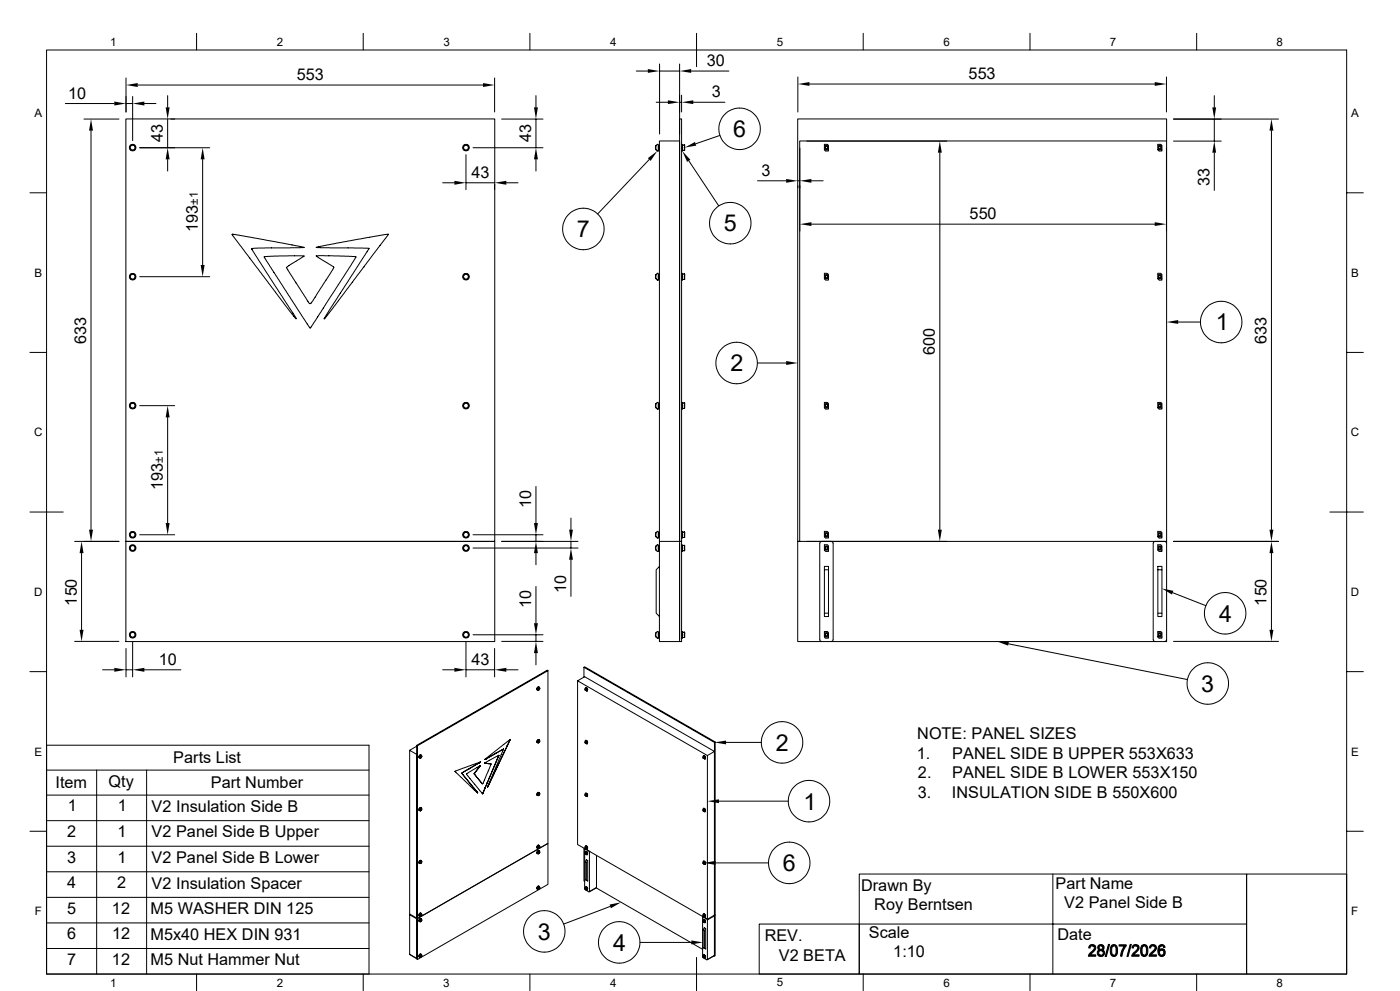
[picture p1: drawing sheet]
<svg xmlns="http://www.w3.org/2000/svg" width="420mm" height="297mm" viewBox="0 0 420 297" stroke-linecap="round" stroke-linejoin="round" font-family="sans-serif">
<g fill="none" stroke="#000" stroke-width=".3">
<path d="M14 15h390v276.9h-390zM59 10v5M109 10v5M159 10v5M197.9 19.2v21M203.9 19.2v21M209 10v10M259 10v5M309 10v5M359 10v5M19.6 31h14.7M25.2 35.7h10.5"/>
<path d="M27.3 39.2v119.5M37.8 35.6h110.6v126.7h-110.6v30h110.6v-30h-110.6zM37.8 31h2M37.8 23.4v10.2M39.8 28.9v13.3M41.3 25.5h103.6M43.3 31h3.5M50.3 28.7v3.5M50.3 35.7v8.6M51.2 35.7h1.2M148.4 23.4v10.2M150.5 35.7h12.4"/>
<path d="M160.8 28.7v3.5M160.8 35.7v8.6M190.9 21.3h3.5M196.8 30.6h3.6M197.9 21.3h6M203.9 30.6h.6M203.9 35.6h.6v126.7h-.6zM204.5 28.5v5.1M207.3 21.3h11.4M208 30.6h9.5M239.4 23.1v10.5M242.8 25.2h103.6"/>
<path d="M349.9 23.1v10.5M352 35.7h31.5M364.3 28.7v3.5M364.3 35.7v6.6M381.4 39.2v119.5M9 57.8h5M41.9 44.3h21M50.3 47.8v3.5M60.8 47.8v31.6M132.8 54.8h3.5M139.8 46.4v10.5M139.8 54.8h8.6"/>
<path d="M141.9 44.3h21M148.4 55.2v1.7M151.9 54.8h3.5M160.8 47.8v3.5M194.8 47.8l-15.5 16.3M196.8 43.8v.9M196.8 43.6l.7-.3v2l-.7-.4zM197.5 43.6h.2v1.3h-.2M197.7 44.7h.1M197.7 43.8h.1M197.8 42.2h6.1v120.1h-6.1zM204.5 43.3h.2v2h-.2"/>
<path d="M204.7 45h.1M204.7 43.5h.5M204.7 43.5h.1M204.7 43.5v1.5M204.7 45h.5M205.2 43.5h.2v1.5zM206.6 48.2l9 13.5M215.9 40.6l-7.2 2.5M227.2 54.2h8.6M239.4 55.7v.6M239.4 54.2h.5M239.9 42.2h110.1v120.1h-110.1z"/>
<path d="M239.9 44.4v24.9M242 42.3h42M243.4 54.2h3.5M247.3 43.6h1.2v1.3M247.4 44.9h1.1v.4h-.8zM248.5 43.6l-.4-.3h-.8v1.6M281.9 45.8v112.9M347.3 43.6h1.3v1.3M348.5 43.6l-.4-.3h-.8v1.6h1.3v.4h-.8l-.4-.4M349.9 44.4v24.9M350 42.2v-6.6h-110.7v126.7h.6h-.6v30h110.7v-30M352 42.3h14.4"/>
<path d="M364.3 45.8v11.3M404 57.8h5M69.6 70.2l21.6 3.9-15.3 .3a.33 .33 0 0 0-.4 .2 .33 .33 0 0 0 .3 .5l13.1 20.4-3.6-4.4zM79.2 77l4.5-.3 7.5 .1-5.3 3.4 6.6 10.4 .6 .4 .8-.9 6.3-10-5.3-3.4 11.7 .2a.37 .37 0 0 1 .1 .4 .37 .37 0 0 1-.2 .3l-13.5 20.7zM94.9 74.1l12.4-2.4 9.2-1.5-19.2 25.4 13.4-21.2zM243.4 67.2h103M41.9 82.9h21M196.8 82.4v1M197.1 82l.4-.1v2h-.3l-.4-.4v-1.2zM197.5 82.3h.2v1.2h-.2M197.7 83.4h.1M197.7 82.4h.1"/>
<path d="M204.5 81.9h.2v2h-.2M204.7 83.7h.1M204.7 82.2h.1M205.2 82.1l.2 .1v1.5zM205.2 82.1h-.5v1.6h.5M247.3 82.3h1.2v1.2M247.4 83.5h1.1v.4h-.9zM248.1 82l.4 .3M248.1 81.9h-.8v1.6M347.3 82.3h1.3v1.2M348.1 82l.4 .3M348.1 81.9h-.8v1.6h1.3v.4h-1l-.2-.4"/>
<path d="M353.4 96.5h6.7M9 105.6h5M227.2 108.8h8.6M404 105.6h5M41.9 121.6h10.5M50.3 125.1v31.7M139.4 120.8h.4a.85 .85 0 0 1 .7 1.1 .85 .85 0 0 1-1.3 .4 .85 .85 0 0 1 .1-1.4zM196.8 121.1v1M196.8 121l.3-.4h.4v2l-.7-.4zM197.5 121h.2v1.2h-.2M197.7 122.1h.1M197.7 121.1h.1"/>
<path d="M204.5 120.6h.2v2h-.2M204.7 122.3v.1M204.7 122.4h.5M204.8 120.8l-.1 .1M205.2 120.8h.2v1.6zM205.2 120.8h-.5v1.6M247.3 121h1.2v1.2M247.4 122.2h1.1v.4h-.8zM248.5 121l-.4-.4h-.8v1.6M347.3 121h1.3v1.2M348.5 121l-.4-.4h-.8v1.6h1.3v.4h-.8l-.4-.4M9 153.5h10"/>
<path d="M160.8 145.8v11M171.3 155.3v3.5M196.8 159.8v1M196.8 159.7l.4-.4h.3v1.9l-.7-.3zM197.5 159.7h.2v1.2h-.2M197.7 159.8h.1M204.5 159.3h.2v1.9h-.2M204.7 159.5h.1M205.2 159.5h.2v1.6zM205.2 159.5h-.5v1.6h.5M247.3 159.7h1.2v1.2M248.1 159.3l.4 .4"/>
<path d="M248.1 159.3h-.8v1.6M347.3 159.7h1.3v1.2M348.1 159.3l.4 .4M348.1 159.3h-.8v1.6h1.3v.3h-.8l-.4-.3M398.9 153.5h10.1M22.4 162.3h13.3M24.5 165.8v23M41.9 160.3h10.5M139.4 163.4h.4a.85 .85 0 0 1 .7 1.2 .85 .85 0 0 1-1.3 .4 .85 .85 0 0 1 .1-1.4zM141.9 160.3h21M141.9 164.3h31.5M150.5 162.3h22.9"/>
<path d="M160.8 160.3v2M160.8 165.8v3.4M160.8 175.8v11M171.3 162.3v2M171.3 167.8v10.9M196.8 163.7v1.1M196.8 163.7l.3-.4h.4v2h-.3l-.4-.5zM197.5 163.7h.2v1.1h-.2M197.7 160.8h.1M197.7 164.8h.1M197.7 163.7h.1M197.8 169.8l-1 1v13l1 1"/>
<path d="M197.8 162.3v30h6.1M203.9 162.3h.6v30h-.6zM203.9 162.8v29M204.5 163.3h.2v2h-.2M204.7 165v.1M204.7 161h.1M204.7 165.1h.5M204.8 163.5h-.1M205.2 163.4l.2 .1v1.6zM205.2 163.4h-.5v1.7M242 162.3h42M245.9 162.8v29"/>
<path d="M246.4 162.3l-.4 .5M247.3 164.8h1.2v.5h-.8M247.3 163.7h1.2v1.1M247.3 170.8h1.2v13M247.4 160.9h1.1v.3h-.8zM247.4 164.8l.3 .4M248.5 163.7l-.4-.4h-.8v1.5M248.5 170.8v-1h-1.2v14M249.4 162.3l.5 .5M249.9 162.8v29M347.3 163.7h1.3v1.1M347.3 170.8h1.3v13"/>
<path d="M347.4 164.8l.4 .4M348.5 163.7l-.4-.4h-.8v1.5h1.3v.5h-.8M348.6 170.8v-1h-1.3v14M349.9 162.8l-.4-.5h-3l-.5 .5-.1 29 .6 .4M351.8 177.6l9.9 3.9M352 162.3h31.5M381.4 165.8v23M22.4 192.2h13.3M37.8 194.4v8.5M39.8 192.4v10.5M139.8 192.4v10.5M141.9 190.2h21"/>
<path d="M148.4 194.4v8.5M150.5 192.2h12.4M160.8 190.2v2M160.8 195.7v3.6M175.2 200l39.1 22.5 .2-.1v51.8l-.2 .1v-51.8M196.8 189.8v1M196.8 189.7l.7-.4v2l-.7-.4zM197.5 189.7h.2v1.2h-.2M197.7 190.8h.1M197.7 189.8h.1M204.5 189.3h.2v2h-.2M204.7 191l.5 .1"/>
<path d="M204.7 189.5v1.6M204.7 191v.1M205.2 189.5h.2v1.6zM205.2 189.5h-.5M246 191.8l.4 .4M247.3 183.8h1.2v1h-1.2zM247.3 189.7h1.2v1.2M247.4 190.9h1.1v.4h-.8zM248.5 189.7l-.4-.4h-.8v1.6M249.9 191.8l-.5 .4M302.5 193l53.7 10.7M347.3 183.8h1.3v1h-1.3z"/>
<path d="M347.3 189.7h1.3v1.2M348.5 189.7l-.4-.4h-.8v1.6h1.3v.4h-.8l-.4-.4M349.9 191.8l-.4 .4M352 192.2h31.5M9 201.3h5M30.8 200.7h3.5M37.8 200.7h2M43.3 200.7h11M132.8 200.7h3.5M139.8 200.7h8.6M151.9 200.7h3.5M161.1 206.5l.1 .3"/>
<path d="M161.1 206.5l.2 .1M161.1 206.5h.1M161.2 206.2v.2M161.2 206.3h.1M161.2 206.1l-.1 .4M161.2 206.1l.3 .1M161.2 206.8h.2M161.2 206.1l.2 .1M161.2 206.8h.3M161.4 206h.1M161.5 206.2l-.2 .4 .1 .2 .3-.1M161.5 205.9a.56 .56 0 0 0-.3 .9"/>
<path d="M161.6 205.8l.1 .1M161.6 206.2h.1a.25 .25 0 0 1 .1 .4 .25 .25 0 0 1-.4-.1zM161.7 206a.42 .42 0 0 0-.5 .2 .42 .42 0 0 0 .1 .6M161.8 206l-.3 .2M161.8 206l.2 .4M161.8 206l-.6 .1M164.4 201v51.8l-39.2 22.5 39.2-22.5v12.2l-39.2 22.6M173.3 204l38.9 22.4 2.1-1.2v49.1l-2.1 1.2v-49.1M175.2 202.9v-2.9l.2-.1 39.1 22.5M175.5 206.3l.4 .3v.5M175.6 206.6l.3 .1-.2 .2M175.6 206.6h.1"/>
<path d="M175.6 206.6l.1 .3zM175.6 206.5h.1M175.7 206.1l-.2 .7 .6 .3-.5-.3M175.7 206.9h.1M175.7 206.1l.4 .1zM175.9 206.9h.1M175.9 206.3v.2M176.1 206.2l.1 .2M176.1 206.3l.2 .4M176.2 206.4v.4M176.2 206.4l-.3 .2M176.2 206.4l-.1 .7"/>
<path d="M404 201.3h5M14 238.3h96.7M14 230.8h96.7M14 223.4h96.7v68.5h-96.7zM29 230.8v61.1M44 230.8v61.1M125 223.6l-2.1 1.3 2.1 1.2v49.1l-2.1-1.3v-49M125 223.4v51.8l.2 .1v-51.8l-.2-.1 39.2-22.5 .2 .1-39.2 22.5M125.7 226.9l.2 .2M125.7 226.9l.2 .1M125.8 226.7h.1M125.8 226.6v.1"/>
<path d="M125.9 227.1l.2 .1M126 226.4h.1M126.1 226.6l-.2 .4 .2 .2 .2-.1M126.1 226.6l-.2-.1-.2 .4M126.2 226.2a.56 .56 0 0 0-.4 .9M126.2 226.2h.1M126.2 226.6l.1-.1a.25 .25 0 0 1 .1 .4 .25 .25 0 0 1-.4 0zM126.3 227.1h.1M126.3 226.4a.42 .42 0 0 0-.5 .2 .42 .42 0 0 0 .1 .5M126.4 226.4l-.3 .2M126.4 226.4l.2 .3M126.4 226.4h-.5l.2 .2"/>
<path d="M138.6 231.7v.2M138.6 231.7v.1M138.6 231.7h.1M138.6 231.8l4.3 5.3M138.6 231.8v.1M138.6 231.9l4.4 5.2M140.6 230.4l-2 1.3M140.6 230.4l.1 .1M140.7 230.5l-2.1 1.2M142.2 231.9l.2 .2M142.2 231.9h.1M142.3 231.9l.1 .2"/>
<path d="M142.4 232.1l.9 1.1M142.4 232.1h.1M142.5 231.5l-.3 .4M142.5 231.5v.1M142.5 231.6l-.2 .3M142.9 237.1l.4 .5M142.9 237.1h.1M143 237.1l.3 .5M143.2 230.6l-.7 .9M143.2 230.6h.1M143.3 233.2l1.2 1.5M143.3 230.6l-.8 1"/>
<path d="M143.3 237.6h.1M143.3 233.2h.1M143.3 233.2l1.2 1.6M143.7 228.6l-3 1.9M143.7 228.6l-3.1 1.8M143.7 228.6h.1M144.1 228.4l-.4 .2M144.1 229.4l-.9 1.2M144.1 228.4l-7.6 2.8 6.8 6.4M144.1 229.4l-.8 1.2M144.1 229.4l-4.2 2.6 4.9 5.9M144.1 228.4h.1"/>
<path d="M144.1 229.4h.1M144.5 234.7l.2 .2M144.5 234.7v.1M144.7 234.9h.1M144.7 237.9h.1M144.8 237.8l-.1 .1M144.8 237.8h.1M144.9 237.8l-.1 .1M145.4 228.7l1.1 .2M145.5 236.1l-.7 1.7M145.5 236.1h.1M145.6 236.1l-.7 1.7"/>
<path d="M145.8 227.4l-.3 .2M145.8 227.4v.1M145.8 227.5l-.4 .1M146.1 234.7l-.6 1.4M146.1 234.7h.1M146.2 234.7l-.6 1.4M146.3 235.8h.1M146.5 228.9h.8M146.5 228.9h.1M146.5 228.9l.8 .1M147.3 229l-2.4 5.7-.2 .2-.2-.1M147.3 228.9v.1"/>
<path d="M147.7 230.8l-1.6 3.9M147.7 232.8l-1.4 3M147.7 230.8h.1M147.7 232.8h.1M147.8 230.8l-1.6 3.9M147.8 232.8l-1.5 3M148.8 225.8l-3 1.7M148.8 225.7l-3 1.7M148.8 225.7v.1M149.2 229.7l-1.5 3.1M149.2 229.7h.1M149.3 229.7l-1.5 3.1"/>
<path d="M149.6 226.4l-1.8 4.4M149.6 226.4l-1.9 4.4M149.6 226.4l-4.2 2.3M149.6 226.4h.1M150.5 227.1l-1.3 2.6M150.5 227.1h.1M150.5 227.1l-1.2 2.6M151 224.5l-2.2 1.3M151 224.5l-2.2 1.2M151 224.6h.1M151 224.6l-4.7 11.3v-.1M151 224.5h.1"/>
<path d="M152.1 223.5l-1.6 3.6M152.1 223.5h.1M152.2 223.5l-1.7 3.6M153 221.7l-.9 1.8M153.1 221.7l-.9 1.8M153.1 221.7l-7.7 5.9M153.1 221.6v.1M161.1 222.3l.1 .2M161.1 222.3l.2 .1M161.1 238.1l.1 .3M161.1 238.1l.2 .2M161.1 222.3h.1"/>
<path d="M161.1 238.1h.1M161.2 222.1h.1M161.2 237.8v.1M161.2 222.5l.2 .2M161.2 222.5l.3 .2M161.2 238.4l.2 .1M161.2 238.4l.3 .1M161.4 221.8h.1M161.4 237.6h.1M161.4 222l-.2-.1 .3 .1M161.4 237.8l-.2-.1 .3 .1M161.5 222l-.2 .5 .1 .2 .4-.2"/>
<path d="M161.5 237.8l-.2 .5 .1 .2 .3-.1M161.5 221.7a.56 .56 0 0 0-.3 .8M161.5 237.5a.56 .56 0 0 0-.3 .9M161.6 221.7h.1M161.6 237.4l.1 .1M161.6 221.7l-.5 .6M161.6 221.7l.2 .1M161.6 222h.1a.25 .25 0 0 1 .1 .4 .25 .25 0 0 1-.4-.1zM161.6 237.8h.1a.25 .25 0 0 1 .1 .4 .25 .25 0 0 1-.4-.1zM161.7 238.3v.1M161.7 221.8a.42 .42 0 0 0-.5 .2 .42 .42 0 0 0 .1 .5M161.7 237.7a.42 .42 0 0 0-.5 .1 .42 .42 0 0 0 .1 .6"/>
<path d="M161.8 221.8l-.3 .2M161.8 221.8l.1 .4M161.8 237.6l-.3 .2M161.8 237.6l.1 .4M161.8 237.6l-.6 .1-.1 .4M161.9 238h.1M175.5 222.1l.4 .3v.5M175.5 238l.4 .2v.5M175.6 222.4l.3 .1-.2 .2M175.6 238.3l.2-.2 .1 .2-.2 .2M175.6 222.4v.1M175.6 222.4l.1 .3z"/>
<path d="M175.6 238.2l.1 .3zM175.6 238.1h.1M175.6 222.3h.1M175.7 221.9l-.2 .7 .6 .4-.5-.4M175.7 237.7l-.2 .7 .6 .4-.5-.4M175.7 238.5h.1M175.7 221.9l.4 .1zM175.9 222.7h.1M175.9 238.5h.1M175.9 222.1v.2l.3-.1M175.9 237.9v.3l.3-.2M176.1 222l.1 .2"/>
<path d="M176.1 237.8l.1 .2M176.1 237.8l-.4-.1 .2 .2M176.1 237.8l-.2 .1M176.1 222.1l.2 .4M176.1 237.9l.2 .4M176.2 222.2v.4M176.2 238v.4M176.2 222.2l-.1 .8M176.2 238l-.1 .8M210.9 227.2l.6 .3zM210.9 226.7l.4 .2v.5M210.9 226.9l.4 .2-.2 .1"/>
<path d="M211 226.9l.1 .3zM211 226.8h.1M211 226.4l-.1 .8M211.2 227.3h.1M211.3 226.7v.2l.3-.1M211.4 226.6l-.4-.2 .3 .2M211.4 226.6h-.1M211.4 226.6l.1 .2M211.5 226.7l.1 .4M211.5 226.8v.3M211.6 226.8l-.1 .7M211.6 227h.1"/>
<path d="M214.3 225.2l-38.9-22.4-2.1 1.2v49.1l38.9 22.4M217.8 222.5h10.6M9 249.1h5M14 246h96.7M14 253.6h96.7M125.7 242.7l.2 .2M125.7 242.7l.2 .1M125.7 258.5l.2 .2M125.7 258.5l.2 .1M125.8 242.4v.1M125.8 258.3h.1M125.8 258.2v.2"/>
<path d="M125.9 242.3l.2 .1M125.9 242.9l.2 .1M125.9 258.1l-.2 .4M125.9 258.1h.1M125.9 258.1l.2 .1M125.9 258.7l.2 .1M126 258h.1M126 242.2h.1M126.1 242.4l-.2 .5 .2 .1 .3-.1M126.1 258.2l-.2 .4 .2 .2 .2-.1M126.2 242a.56 .56 0 0 0-.4 .9M126.2 257.9a.56 .56 0 0 0-.4 .8"/>
<path d="M126.2 242l.1 .1M126.2 257.8l.1 .1M126.2 242.4h.1a.25 .25 0 0 1 .1 .4 .25 .25 0 0 1-.4-.1zM126.2 258.2l.1-.1a.25 .25 0 0 1 .1 .4 .25 .25 0 0 1-.4 0zM126.3 242.2a.42 .42 0 0 0-.5 .2 .42 .42 0 0 0 .1 .5M126.3 258a.42 .42 0 0 0-.5 .2 .42 .42 0 0 0 .1 .5M126.4 242.2l-.3 .2M126.4 242.2l.1 .3M126.4 242.2l-.5 .1-.2 .4M126.4 258l-.3 .2M126.4 258l.1 .4M126.4 258l-.5 .1"/>
<path d="M126.5 242.5v.1M161.1 254l.1 .2M161.1 254h.2M161.1 255.6l.1 .2M161.1 255.6l.2 .1M161.1 254h.1M161.1 255.6h.1M161.2 253.7v.1M161.2 255.3v.1M161.2 253.7h.1M161.2 255.4h.1M161.2 254.2l.2 .1"/>
<path d="M161.2 254.2l.3 .1M161.2 255.8l.2 .1M161.2 255.8l.3 .1M161.4 253.4h.1M161.4 253.6l-.2-.1 .3 .1M161.4 255.3l-.2-.1-.1 .4M161.4 255.1h.1M161.5 253.6l-.2 .5 .1 .2 .4-.1M161.5 255.3l-.2 .4 .1 .2 .3-.1M161.5 253.3a.56 .56 0 0 0-.3 .9M161.5 254.9a.56 .56 0 0 0-.3 .9M161.6 253.3h.1"/>
<path d="M161.6 254.9h.1M161.6 253.3l-.5 .7M161.6 253.4h.1M161.6 253.3l.2 .1M161.6 253.6h.1a.25 .25 0 0 1 .1 .4 .25 .25 0 0 1-.4-.1zM161.6 255.3l.1-.1a.25 .25 0 0 1 .1 .4 .25 .25 0 0 1-.4 0zM161.7 253.4a.42 .42 0 0 0-.5 .2 .42 .42 0 0 0 .1 .6M161.7 255.1a.42 .42 0 0 0-.5 .2 .42 .42 0 0 0 .1 .5M161.8 253.4l-.3 .2M161.8 253.4l.2 .4M161.8 255.1l-.3 .2M161.8 255.1l.2 .3"/>
<path d="M161.8 255.1h-.6l.3 .2M175.2 254.2v9.8l.2 .2M175.5 254.4h.1M175.5 253.7l.4 .3v.5M175.5 255.4l.4 .3v.4M175.6 255.7h.3l-.2 .2M175.6 254.1l.2-.1 .1 .2-.2 .1M175.6 258.3l.4 .2v5.3M175.6 255.7h.1M175.6 254l.1 .3zM175.6 255.7l.1 .2zM175.6 254.5l-.2 .1v11.8l1.3 .9"/>
<path d="M175.6 254.4l1.1 .6M175.6 253.9h.1M175.6 255.5h.1M175.7 253.5l-.2 .8 .6 .3-.5-.3M175.7 255.1l-.2 .8 .6 .3-.5-.3M175.7 254.3h.1M175.7 255.9h.1M175.7 253.5l.4 .1zM175.7 255.1l.4 .1zM175.9 254.3h.1M175.9 255.9v.1M175.9 253.7v.3"/>
<path d="M175.9 255.4v.2M176 258.5l.3-.6-.4-.2-.3 .6v5.3M176.1 253.7l.1 .2M176.1 255.3l.1 .2M176.1 255.4l.2 .3M176.1 253.7l.1 .4M176.2 253.9v.3M176.2 255.5v.3M176.2 253.9l-.3 .1M176.2 255.5l-.3 .2M176.2 253.9l-.1 .7M176.2 255.5l-.1 .7"/>
<path d="M176.3 254.1h.1M176.3 257.9v6.1M176.7 255.1l.1 .2M177 255.2l-.2 .2v11.8l2.1-1.2M178.9 256.4v9.6M210.9 243l.6 .3zM210.9 258.8l.6 .3zM210.9 242.5l.4 .2v.5M210.9 258.3l.4 .3v.4M210.9 258.6l.3 .1-.1 .2M210.9 242.8l.2-.1 .1 .1-.1 .2M210.9 258.6h.1"/>
<path d="M211 242.8l.1 .3zM211 258.6l.1 .3zM211 242.7h.1M211 258.4h.1M211 242.3l.4 .1zM211 258.1h.4zM211 242.3l-.1 .7M211 258.1l-.1 .7M211.2 243.1h.1M211.2 258.9h.1M211.3 242.4v.3M211.3 258.3v.2"/>
<path d="M211.4 242.4l.1 .2M211.4 258.2l.1 .2M211.5 258.3l.1 .4M211.5 242.5l.1 .4M211.5 242.6l.1 .4M211.5 258.4l.1 .3M211.6 242.6l-.1 .7M211.6 258.4l-.1 .7M211.6 242.6l-.3 .1M211.6 258.4l-.3 .2M211.6 258.7h.1M211.7 242.8l-.1 .1"/>
<path d="M214.6 258.6h15.9M215.7 240.1h20.7M404 249.1h5M14 261.3h96.7M14 268.9h96.7M14 276.6h96.7M122.9 274.2l2.1 1.2v11.8l-2.1-1.2M122.9 274.2v11.8M122.9 274v.2M125 275.2l.2 .1v12.3l-.2-.2zM125.7 274.3l.2 .2M125.7 274.3l.2 .1"/>
<path d="M125.7 275.9l.2 .3M125.7 275.9l.2 .2M125.8 274.1v.1M125.8 275.7v.1M125.8 275.6v.2M125.9 273.9l.2 .1M125.9 274.5l.2 .2M125.9 275.5l-.2 .4M125.9 275.5l.2 .1M125.9 276.2l.2 .1M126 275.4v.1M126 273.8h.1"/>
<path d="M126.1 274l-.2 .5 .2 .2 .3-.2M126.1 275.6l-.2 .5 .2 .2 .2-.2M126.2 273.6a.56 .56 0 0 0-.4 .9M126.2 275.3a.56 .56 0 0 0-.4 .9M126.2 273.6l.1 .1M126.2 275.3h.1M126.2 274l.1-.1a.25 .25 0 0 1 .1 .4 .25 .25 0 0 1-.4 0zM126.2 275.6h.1a.25 .25 0 0 1 .1 .4 .25 .25 0 0 1-.4-.1zM126.2 273.7l-.5 .6M126.2 273.7h.1M126.2 273.7l.2 .1M126.3 273.8a.42 .42 0 0 0-.5 .2 .42 .42 0 0 0 .1 .5"/>
<path d="M126.3 275.5a.42 .42 0 0 0-.5 .1 .42 .42 0 0 0 .1 .6M126.4 273.8l-.3 .2M126.4 273.8l.2 .4M126.4 275.5l-.3 .1M126.4 275.5l.2 .3M126.4 275.5h-.5M161.1 266.2l.1 .2M161.1 266.2h.1M161.2 266v.1M161.2 265.8l-.1 .4M161.2 265.8l.3 .1M161.2 266.4l.2 .1"/>
<path d="M161.2 265.8l.2 .1M161.2 266.4l.3 .1M161.4 265.7h.1M161.5 265.9l-.2 .5h.5M161.5 265.6a.56 .56 0 0 0-.3 .8M161.6 265.5l.1 .1M161.6 265.9h.1a.25 .25 0 0 1 .1 .4 .25 .25 0 0 1-.4-.1zM161.7 265.7a.42 .42 0 0 0-.5 .2 .42 .42 0 0 0 .1 .5M161.8 265.7l-.3 .2M161.8 265.7l.2 .4M161.8 265.7l-.6 .1M175.5 266l.4 .3v.4"/>
<path d="M175.6 263.6l.7 .4zM175.6 266.3l.3 .1-.2 .2M175.6 266.3l.1 .3zM175.6 266.1v.1M175.7 265.8l-.2 .7 .6 .3-.5-.3M175.7 266.6h.1M175.9 266.6h.1M175.9 266v.2l.3-.1M176.1 265.9l.1 .2M176.1 265.9l-.4-.1 .2 .1M176.1 265.9h-.2M176.1 266l.2 .4"/>
<path d="M176.2 266.1v.3M176.2 266.1l-.1 .7M176.8 267.3l2.1-1.2 31.9 18.4M176.8 267.2l-.1 .1M178.9 265.9v.1M183.1 271.7l-14 5.2M210.8 274.9l.1-.1 1.1 .6 .2 .3M210.8 274.9v11.8M210.9 278.6l.4 .3v5.3M210.9 274.6l.6 .4zM210.9 274.7l-.1 .1M210.9 274.1l.4 .3v.5"/>
<path d="M210.9 275.8l.4 .2v.5M210.9 274.4h.3l-.1 .3M210.9 276l.4 .2-.2 .1M210.9 274.4h.1M211 274.4l.1 .3zM211 276l.1 .3zM211 274.3h.1M211 275.9h.1M211 273.9l.4 .1zM211 273.9l-.1 .7M211 275.5l-.1 .8 .6 .3-.6-.4M211.1 274.7h.1"/>
<path d="M211.2 274.7h.1M211.2 276.4h.1M211.3 278.9l.4-.6-.4-.3-.4 .6v5.4M211.3 274.1v.2l.3-.1M211.3 275.7v.3l.3-.2M211.4 275.6l-.4-.1 .3 .2M211.4 275.6l-.1 .1M211.4 274l.1 .2M211.4 275.6l.1 .2M211.5 275.8l.1 .3M211.5 274.1l.2 .3M211.5 274.2l.1 .4"/>
<path d="M211.5 275.8v.4M211.6 274.2l-.1 .8M211.6 275.8l-.1 .8M211.6 276.1h.1M211.7 278.3v6.1M212.2 275.7l2.1-1.2v11.8l-2.1 1.3zM214.2 274.3l.1 .1M214.3 274.3l.2-.1v12.2l-.2 .2zM227.8 276.9h30v15h-30zM257.8 262h116.2v29.9h-116.2zM257.8 276.9h116.2M315.8 262v29.9"/>
<path d="M374 262h30v29.9h-30zM14 284.3h96.7M59 291.9v5M109 291.9v5M122.9 286l2.1 1.3M125.7 286.6l.2 .2M125.7 286.6h.1M125.7 286.6l.2 .1M125.8 286.3v.1M125.9 286.2l.2 .1M125.9 286.8l.2 .1M126 286v.1"/>
<path d="M126.1 286.3l-.2 .4 .2 .2 .3-.1M126.2 285.9a.56 .56 0 0 0-.4 .9M126.2 285.9l.1 .1M126.2 286.3l.1-.1a.25 .25 0 0 1 .1 .4 .25 .25 0 0 1-.4 0zM126.3 286.1a.42 .42 0 0 0-.5 .2 .42 .42 0 0 0 .1 .5M126.4 286.1l-.3 .2M126.4 286.1l.2 .3M126.4 286.1l-.2-.1-.5 .6M159 291.9v5M192 282.4h15.4M209 286.9v10M210.8 286.8l.1 .2"/>
<path d="M210.9 284l.8 .4zM210.9 286.9l.3 .2M210.9 286.9l.6 .3-.3-.2M210.9 286.4l.4 .2v.5M210.9 287.1l1.1 .6M210.9 286.6l.4 .2-.2 .1M211 286.6l.1 .3zM211 286.5v.1M211 286.1l.4 .2zM211 286.1l-.1 .8M211.2 287h.1M211.3 286.3v.3"/>
<path d="M211.4 286.3l.1 .2M211.5 286.4l.1 .4M211.5 286.5v.3M211.6 286.5l-.1 .7M211.6 286.5l-.3 .1M211.6 286.9h.1M211.6 286.7h.1M212.2 287.5l-.2 .1M214.2 286.5l.1 .1M214.2 286.5l-2.1 1.2M214.3 286.3l-.1 .1M259 291.9v5"/>
<path d="M309 291.9v5M359 291.9v5"/>
<circle cx="221.9" cy="38.6" r="6.2"/>
<circle cx="39.8" cy="44.2" r=".9"/>
<circle cx="39.8" cy="44.2" r=".72"/>
<circle cx="39.8" cy="44.2" r=".98"/>
<circle cx="139.8" cy="44.2" r=".72"/>
<circle cx="139.8" cy="44.2" r=".98"/>
<circle cx="139.8" cy="44.3" r=".91"/>
<circle cx="247.9" cy="44.2" r=".47"/>
<circle cx="247.9" cy="44.2" r=".34"/>
<circle cx="248" cy="44.2" r=".47"/>
<circle cx="347.9" cy="44.2" r=".47"/>
<circle cx="347.9" cy="44.2" r=".34"/>
<circle cx="175" cy="68.6" r="6.2"/>
<circle cx="219.1" cy="66.9" r="6.2"/>
<circle cx="39.8" cy="82.9" r=".91"/>
<circle cx="39.8" cy="82.9" r=".72"/>
<circle cx="39.8" cy="82.9" r=".98"/>
<circle cx="139.8" cy="82.9" r=".72"/>
<circle cx="139.8" cy="82.9" r=".98"/>
<circle cx="139.8" cy="82.9" r=".92"/>
<circle cx="247.9" cy="82.9" r=".47"/>
<circle cx="247.9" cy="82.9" r=".34"/>
<circle cx="248" cy="82.9" r=".47"/>
<circle cx="347.9" cy="82.9" r=".47"/>
<circle cx="347.9" cy="82.9" r=".34"/>
<circle cx="366.4" cy="96.5" r="6.2"/>
<circle cx="221" cy="108.8" r="6.2"/>
<circle cx="39.8" cy="121.6" r=".92"/>
<circle cx="39.8" cy="121.6" r=".72"/>
<circle cx="39.8" cy="121.6" r=".98"/>
<circle cx="139.8" cy="121.6" r=".72"/>
<circle cx="139.8" cy="121.6" r=".98"/>
<circle cx="247.9" cy="121.6" r=".47"/>
<circle cx="247.9" cy="121.6" r=".34"/>
<circle cx="248" cy="121.6" r=".47"/>
<circle cx="347.9" cy="121.6" r=".47"/>
<circle cx="347.9" cy="121.6" r=".34"/>
<circle cx="39.8" cy="160.3" r=".92"/>
<circle cx="39.8" cy="164.3" r=".92"/>
<circle cx="39.8" cy="160.3" r=".72"/>
<circle cx="39.8" cy="164.3" r=".72"/>
<circle cx="39.8" cy="164.2" r=".98"/>
<circle cx="39.8" cy="160.3" r=".98"/>
<circle cx="139.8" cy="160.3" r=".72"/>
<circle cx="139.8" cy="164.3" r=".72"/>
<circle cx="139.8" cy="160.3" r=".98"/>
<circle cx="139.8" cy="164.2" r=".98"/>
<circle cx="139.8" cy="160.3" r=".92"/>
<circle cx="247.9" cy="160.3" r=".47"/>
<circle cx="247.9" cy="164.3" r=".47"/>
<circle cx="247.9" cy="164.3" r=".34"/>
<circle cx="247.9" cy="160.3" r=".34"/>
<circle cx="248" cy="164.3" r=".47"/>
<circle cx="248" cy="160.3" r=".47"/>
<circle cx="347.9" cy="164.3" r=".47"/>
<circle cx="347.9" cy="160.3" r=".47"/>
<circle cx="347.9" cy="164.3" r=".34"/>
<circle cx="347.9" cy="160.3" r=".34"/>
<circle cx="39.8" cy="190.3" r=".9"/>
<circle cx="39.8" cy="190.2" r=".72"/>
<circle cx="39.8" cy="190.2" r=".98"/>
<circle cx="139.8" cy="190.2" r=".72"/>
<circle cx="139.8" cy="190.2" r=".98"/>
<circle cx="139.8" cy="190.3" r=".91"/>
<circle cx="247.9" cy="190.2" r=".47"/>
<circle cx="247.9" cy="190.2" r=".34"/>
<circle cx="248" cy="190.2" r=".47"/>
<circle cx="347.9" cy="190.2" r=".47"/>
<circle cx="347.9" cy="190.2" r=".34"/>
<circle cx="367.6" cy="183.8" r="6.2"/>
<circle cx="362.3" cy="204.9" r="6.2"/>
<circle cx="234.6" cy="222.5" r="6.2"/>
<circle cx="236.8" cy="258.6" r="6.2"/>
<circle cx="242.7" cy="240.1" r="6.2"/>
<circle cx="163.3" cy="279.1" r="6.2"/>
<circle cx="185.8" cy="282.4" r="6.2"/>
</g>
<g fill="#000">
<path d="M27.3 35.7l.6 3.5h-1.2zM34.3 30.4l3.5 .6-3.5 .6zM37.8 25.5l3.5-.6v1.2zM39.8 31l3.5-.6v1.2zM49.7 32.2h1.2l-.6 3.5zM144.9 24.9l3.5 .6-3.5 .6zM160.2 32.2h1.2l-.6 3.5zM194.4 20.7l3.5 .6-3.5 .5zM200.4 30.1l3.5 .5-3.5 .6zM203.9 21.3l3.4-.6v1.1zM204.5 30.6l3.5-.5v1.1zM239.4 25.2l3.4-.6v1.1z"/>
<path d="M346.4 24.6l3.5 .6-3.5 .5zM363.7 32.2h1.1l-.5 3.5zM381.4 35.7l.6 3.5h-1.2zM50.3 44.3l.6 3.5h-1.2zM60.8 44.3l.6 3.5h-1.2zM136.3 54.2l3.5 .6-3.5 .6zM148.4 54.8l3.5-.6v1.2zM160.8 44.3l.6 3.5h-1.2zM194.4 47.4l2.8-2.1-2 2.9zM204.7 45.3l2.4 2.6-1 .6zM205.4 44.2l3.1-1.7 .4 1.1zM235.8 53.6l3.6 .6-3.6 .6z"/>
<path d="M239.9 54.2l3.5-.6v1.2zM281.9 42.3l.6 3.5h-1.2zM364.3 42.3l.5 3.5h-1.1zM60.2 79.4h1.2l-.6 3.5zM239.9 67.2l3.5-.6v1.1zM346.4 66.6l3.5 .6-3.5 .5zM349.9 96.5l3.5-.6v1.2zM235.8 108.2l3.6 .6-3.6 .6zM50.3 121.6l.6 3.5h-1.2zM26.7 158.7h1.2l-.6 3.6zM49.7 156.8h1.2l-.6 3.5zM160.2 156.8h1.2l-.6 3.5z"/>
<path d="M170.7 158.7h1.2l-.6 3.6zM281.3 158.7h1.2l-.6 3.6zM380.8 158.7h1.2l-.6 3.6zM24.5 162.3l.6 3.5h-1.2zM160.8 162.3l.6 3.5h-1.2zM171.3 164.3l.6 3.5h-1.2zM348.5 176.4l3.5 .7-.4 1.1zM381.4 162.3l.6 3.5h-1.2zM23.9 188.8h1.2l-.6 3.4zM160.8 192.2l.6 3.5h-1.2zM160.2 186.8h1.2l-.6 3.4zM299.1 192.2l3.5 .2-.2 1.1z"/>
<path d="M380.8 188.8h1.2l-.6 3.4zM34.3 200.2l3.5 .5-3.5 .6zM39.8 200.7l3.5-.5v1.1zM136.3 200.2l3.5 .5-3.5 .6zM148.4 200.7l3.5-.5v1.1zM214.3 222.5l3.5-.5v1.1zM211.1 258.6l3.5-.6v1.2zM212.2 240.1l3.5-.5v1.1zM182.9 271.1l3.5-.7-3.1 1.8zM207.4 281.9l3.5 .5-3.5 .6z"/>
</g>
<g fill="#000" stroke="#000" stroke-width=".3">
<path d="M326.9 283.3h.2a1.17 1.17 0 0 1 1.4 .1l-1 .1-.5 .6h-.4z" fill-rule="evenodd"/>
<path d="M327.7 283.5l.8-.1a1.95 1.95 0 0 1-1.2 2.5l-.2 .3h1.6v.4h-2.2l.2-.6 1.2-1.1a.73 .73 0 0 0 .4-.8 .73 .73 0 0 0-.6-.6z" fill-rule="evenodd"/>
<path d="M329.6 283.3a1.08 1.08 0 0 1 1.4 .1l-.7 .1a.55 .55 0 0 0-.6 .5 .55 .55 0 0 0 .6 .6h.7l-.2 .1 .3 .2h-.9a.7 .7 0 0 0-.6 .7 .7 .7 0 0 0 .7 .7h-.8a.98 .98 0 0 1 .3-1.6 .82 .82 0 0 1-.2-1.4z" fill-rule="evenodd"/>
<path d="M330.3 283.5l.7-.1 .2 .4-.2 .8h-.7a.55 .55 0 0 0 .5-.6 .55 .55 0 0 0-.5-.5z" fill-rule="evenodd"/>
<path d="M330.2 284.9h.9a1.08 1.08 0 0 1-.1 1.5 1.08 1.08 0 0 1-1.5-.1h.8a.7 .7 0 0 0 .7-.7 .7 .7 0 0 0-.8-.7z" fill-rule="evenodd"/>
<path d="M332.5 283h.4l-1 3.7h-.3z" fill-rule="evenodd"/>
<path d="M333.4 283.5h.7a1.9 1.9 0 0 0-.5 2.4l.6 .4h-.8l-.2-.3-.1-1.6z" fill-rule="evenodd"/>
<path d="M333.5 283.3h.1a1.28 1.28 0 0 1 1.4 .3 1.28 1.28 0 0 1 .2 1.4l-.1 .9a.96 .96 0 0 1-.7 .8 .96 .96 0 0 1-1-.4h.8a1.84 1.84 0 0 0 .5-2.4l-.4-.4h-.9z" fill-rule="evenodd"/>
<path d="M335.7 283.2h2.2v.3l-1 1.5-.3 1.6h-.4l.1-1.1 1.1-2h-1.7z" fill-rule="evenodd"/>
<path d="M339 283h.4l-1 3.7h-.3z" fill-rule="evenodd"/>
<path d="M339.9 283.3h.2a1.17 1.17 0 0 1 1.4 .1l-1 .1-.5 .6h-.4z" fill-rule="evenodd"/>
<path d="M340.7 283.5l.8-.1a1.95 1.95 0 0 1-1.2 2.5l-.2 .3h1.6v.4h-2.2l.2-.6 1.2-1.1a.73 .73 0 0 0 .4-.8 .73 .73 0 0 0-.6-.6z" fill-rule="evenodd"/>
<path d="M342.4 283.6l.8-.1a1.9 1.9 0 0 0-.5 2.4l.6 .4h-.8l-.2-.3-.1-1.6z" fill-rule="evenodd"/>
<path d="M342.6 283.3h.1a1.28 1.28 0 0 1 1.4 .3 1.28 1.28 0 0 1 .2 1.4l-.1 .9a.96 .96 0 0 1-.7 .8 .96 .96 0 0 1-1-.4h.8a1.84 1.84 0 0 0 .5-2.4l-.4-.4h-.9z" fill-rule="evenodd"/>
<path d="M345.1 283.3h.2a1.17 1.17 0 0 1 1.4 .1l-1 .1-.5 .6h-.4z" fill-rule="evenodd"/>
<path d="M345.9 283.5l.8-.1a1.95 1.95 0 0 1-1.2 2.5l-.2 .3h1.6v.4h-2.2l.2-.6 1.2-1.1a.73 .73 0 0 0 .4-.8 .73 .73 0 0 0-.6-.6z" fill-rule="evenodd"/>
<path d="M347.6 283.5h.9a1.09 1.09 0 0 0-.7 1.3h.3a.83 .83 0 0 0-.3 .9 .83 .83 0 0 0 .7 .6l.7 .1a1.25 1.25 0 0 1-1.5-.1 1.25 1.25 0 0 1-.4-1.4z" fill-rule="evenodd"/>
<path d="M347.9 284.6a1.04 1.04 0 0 1 1.4 0l-1.5 .2z" fill-rule="evenodd"/>
<path d="M347.9 283.3a.99 .99 0 0 1 1-.2 .99 .99 0 0 1 .6 .9h-.4l-.2-.5z" fill-rule="evenodd"/>
<path d="M348.5 284.7l.8-.1 .2 .5-.2 1.2h-.8a.8 .8 0 0 0 .6-.8 .8 .8 0 0 0-.6-.8z" fill-rule="evenodd"/>
</g>
<g font-size="7">
<text x="220" y="41.1">6</text>
<text x="173.1" y="71.1">7</text>
<text x="217.1" y="69.3">5</text>
<text x="364.7" y="99">1</text>
<text x="219.2" y="111.3">2</text>
<text x="365.8" y="186.3">4</text>
<text x="360.4" y="207.3">3</text>
<text x="232.7" y="225">2</text>
<text x="241" y="242.7">1</text>
<text x="234.9" y="261.1">6</text>
<text x="161.3" y="281.6">3</text>
<text x="183.9" y="284.9">4</text>
</g>
<g font-size="4.9">
<text x="212" y="19.8">30</text>
<text x="290.6" y="23.7">553</text>
<text x="20.4" y="29.5">10</text>
<text x="89" y="24">553</text>
<text x="213.6" y="29.2">3</text>
<text x="48.9" y="42.6" transform="rotate(-90 48.9 42.6)">43</text>
<text x="159.3" y="42.6" transform="rotate(-90 159.3 42.6)">43</text>
<text x="141.4" y="53.3">43</text>
<text x="228.4" y="52.7">3</text>
<text x="362.8" y="55.9" transform="rotate(-90 362.8 55.9)">33</text>
<text x="290.9" y="65.7">550</text>
<text x="59.4" y="69.6" transform="rotate(-90 59.4 69.6)">193</text>
<text x="25.8" y="103" transform="rotate(-90 25.8 103)">633</text>
<text x="280.5" y="106.3" transform="rotate(-90 280.5 106.3)">600</text>
<text x="380" y="103" transform="rotate(-90 380 103)">633</text>
<text x="48.9" y="146.9" transform="rotate(-90 48.9 146.9)">193</text>
<text x="159.3" y="152.4" transform="rotate(-90 159.3 152.4)">10</text>
<text x="169.8" y="177.8" transform="rotate(-90 169.8 177.8)">10</text>
<text x="23" y="181.5" transform="rotate(-90 23 181.5)">150</text>
<text x="159.3" y="182.4" transform="rotate(-90 159.3 182.4)">10</text>
<text x="380" y="181.5" transform="rotate(-90 380 181.5)">150</text>
<text x="47.7" y="199.3">10</text>
<text x="141.4" y="199.3">43</text>
<text x="275.2" y="221.5">NOTE: PANEL SIZES</text>
<text x="275" y="227.4">1.</text>
<text x="285.7" y="227.4">PANEL SIDE B UPPER 553X633</text>
<text x="52" y="228.8">Parts List</text>
<text x="275.4" y="233.3">2.</text>
<text x="285.7" y="233.3">PANEL SIDE B LOWER 553X150</text>
<text x="16.6" y="236.3">Item</text>
<text x="32.6" y="235.8">Qty</text>
<text x="63.2" y="236.3">Part Number</text>
<text x="275.3" y="239.2">3.</text>
<text x="285.6" y="239.2">INSULATION SIDE B 550X600</text>
<text x="20.3" y="243.2">1</text>
<text x="35.3" y="243.2">1</text>
<text x="45.5" y="243.3">V2 Insulation Side B</text>
<text x="20.2" y="250.9">2</text>
<text x="35.3" y="250.9">1</text>
<text x="45.5" y="251">V2 Panel Side B Upper</text>
<text x="20.1" y="258.5">3</text>
<text x="35.3" y="258.5">1</text>
<text x="45.5" y="258.7">V2 Panel Side B Lower</text>
<text x="20.2" y="266.2">4</text>
<text x="35.2" y="266.2">2</text>
<text x="45.5" y="266.4">V2 Insulation Spacer</text>
<text x="258.3" y="267">Drawn By</text>
<text x="316.7" y="266.6">Part Name</text>
<text x="20.1" y="273.9">5</text>
<text x="33.6" y="273.9">12</text>
<text x="45.1" y="274">M5 WASHER DIN 125</text>
<text x="262.3" y="272.8">Roy Berntsen</text>
<text x="319.3" y="272.2">V2 Panel Side B</text>
<text x="20.2" y="281.5">6</text>
<text x="33.6" y="281.5">12</text>
<text x="45.1" y="281.6">M5x40 HEX DIN 931</text>
<text x="229.4" y="281.9">REV.</text>
<text x="260.6" y="281.2">Scale</text>
<text x="317.2" y="281.7">Date</text>
<text x="233.7" y="287.9">V2 BETA</text>
<text x="268" y="286.8">1:10</text>
<text x="20.1" y="289.2">7</text>
<text x="33.6" y="289.2">12</text>
<text x="45.1" y="289.3">M5 Nut Hammer Nut</text>
</g>
<g font-size="3.5">
<text x="33" y="13.7">1</text>
<text x="83" y="13.7">2</text>
<text x="133" y="13.7">3</text>
<text x="183" y="13.7">4</text>
<text x="233" y="13.7">5</text>
<text x="283" y="13.7">6</text>
<text x="333" y="13.7">7</text>
<text x="383" y="13.7">8</text>
<text x="10.3" y="35.1">A</text>
<text x="405.3" y="35.1">A</text>
<text x="59.4" y="61.4" transform="rotate(-90 59.4 61.4)">±1</text>
<text x="10.3" y="83">B</text>
<text x="405.3" y="83">B</text>
<text x="10.2" y="130.8">C</text>
<text x="405.2" y="130.8">C</text>
<text x="48.9" y="138.7" transform="rotate(-90 48.9 138.7)">±1</text>
<text x="10.2" y="178.6">D</text>
<text x="405.2" y="178.6">D</text>
<text x="10.3" y="226.4">E</text>
<text x="405.3" y="226.4">E</text>
<text x="10.4" y="274.3">F</text>
<text x="405.4" y="274.3">F</text>
<text x="33" y="295.7">1</text>
<text x="83" y="295.7">2</text>
<text x="133" y="295.7">3</text>
<text x="183" y="295.7">4</text>
<text x="233" y="295.7">5</text>
<text x="283" y="295.7">6</text>
<text x="333" y="295.7">7</text>
<text x="383" y="295.7">8</text>
</g>
</svg>
